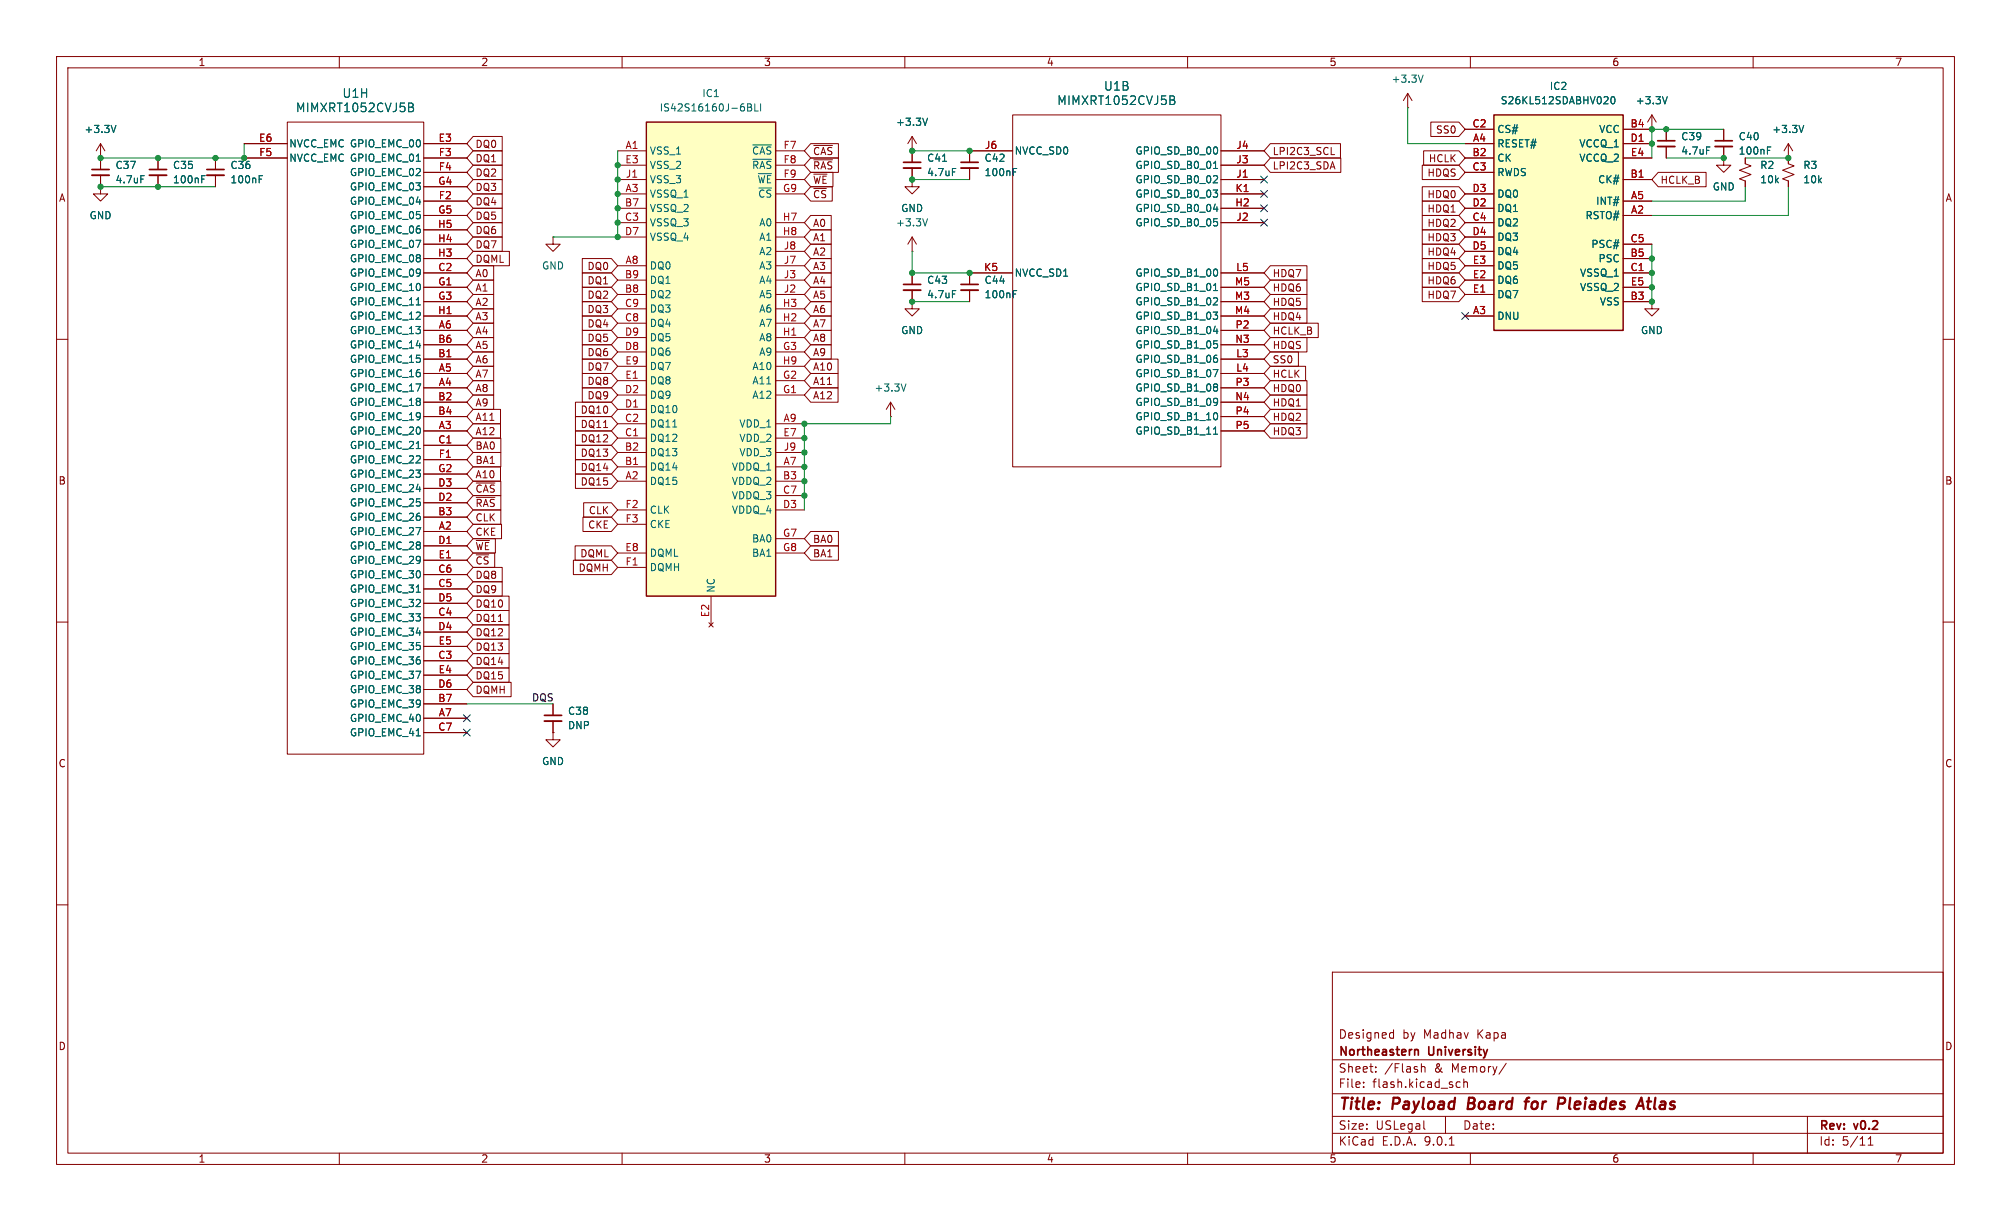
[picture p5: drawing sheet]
<svg xmlns="http://www.w3.org/2000/svg" width="356mm" height="216mm" viewBox="0 0 356 216" stroke-linecap="round" stroke-linejoin="round" font-family="sans-serif">
<g fill="none" stroke="#840000" stroke-width=".18">
<path d="M10 10h335.6v195.9h-335.6zM12 12h331.6v191.9h-331.6zM60 10v2M110 10v2M160 10v2M210 10v2M248.9 19.1h.1M248.9 16.5l-.7 1.3M248.9 16.5l.8 1.3M248.9 16.5v2.6M260 10v2M310 10v2"/>
<path d="M17.8 27.9v2.1M17.8 31v2M27.9 27.9v2.1M27.9 31v2M10 60h2M343.6 60h2M10 110h2M343.6 110h2M97.8 124.5v2M97.8 127.5v2M10 160h2M235.6 171.9h108v32h-108z"/>
<path d="M343.6 160h2M235.6 197.4h108M235.6 193.4h108M235.6 187.4h108M241.1 192.1v.2M241.1 191.4v.1M243.3 189.4v.2M243.3 188.7v.1M246 182.6l.4 .1M246.4 182.1v1.5M246.4 183.5l-.4 .1M251.3 188.1v1.5"/>
<path d="M251.3 188.7l.3-.1 .3 .1 .1 .9M251.8 199.6l.2 .1M255.6 197.4v3M257.6 192.1l.2 .2 .4-.1M258.2 191.4l-.4-.1-.2 .1M258.8 191.4l.3-.1 .3 .1 .1 .9M258.8 190.8v1.5M266.3 188l-1.2 1.9M319.6 197.4v6.5M60 203.9v2M110 203.9v2M160 203.9v2"/>
<path d="M210 203.9v2M235.6 200.4h108M256.3 202.5h.8M260 203.9v2M310 203.9v2M330.3 202.5h.9M330.3 201.4l.5-.4v1.5"/>
</g>
<path d="M259.8 194.1l-.3 2h.8M269.6 194.8h.8M270.4 194.1l-.4 .1-.1 .2-.2 1.7M275.7 194.1l.9 .1a.58 .58 0 0 1-.3 1M289.6 195.5h.9M290.2 194.1l.5 2M291.2 194.8h.8M291.6 194.1l-.2 1.7v.2l.4 .1" fill="none" stroke="#840000" stroke-width=".4"/>
<path d="M16.3 30h3M26.4 30h3.1M96.3 126.5h3M250.2 185.7l.2-.1h.3l.1 1" fill="none" stroke="#840000" stroke-width=".3"/>
<path d="M16.3 31h3M26.4 31h3.1M96.3 127.5h3" fill="none" stroke="#840000" stroke-width=".33"/>
<path d="M251.6 13.3l-.4 1.2M24.9 31.1h.6M35.7 31.7h.4M35.7 31.1h.6" fill="none" stroke="#006464" stroke-width=".18"/>
<path d="M264.2 20.3h22.8v38.1h-22.8z" fill="#ffffc2"/>
<path d="M264.2 20.3h22.8v38.1h-22.8z" fill="none" stroke="#840000" stroke-width=".25"/>
<g fill="none" stroke="#840000" stroke-width=".18">
<path d="M17.8 33v1.3h1.2l-1.2 1.3-1.3-1.3h1.3M17.8 33h.1M38.1 27.9v2.1M38.1 31v2M43.2 25.4h7.6M43.2 27.9h7.6M50.8 21.6h24.1v111.8h-24.1zM74.9 25.4h7.6M74.9 27.9h7.6M74.9 30.5h7.6M74.9 35.6h7.6M74.9 38.1h7.6"/>
<path d="M74.9 33h7.6M259.1 22.9h5.1M259.1 25.4h5.1M259.1 27.9h5.1M259.1 30.5h5.1M259.1 34.3h5.1M259.1 36.8h5.1M259.1 39.4h5.1M287 22.9h5.1M287 25.4h5.1M287 27.9h5.1M287 31.8h5.1"/>
<path d="M287 35.6h5.1M287 38.1h5.1M74.9 55.9h7.6M74.9 43.2h7.6M74.9 45.7h7.6M74.9 48.3h7.6M74.9 50.8h7.6M74.9 53.3h7.6M74.9 40.6h7.6M74.9 58.4h7.6M97.8 41.9v1.3h1.3l-1.3 1.3-1.3-1.3h1.3M97.8 41.9h.1"/>
<path d="M259.1 41.9h5.1M259.1 44.5h5.1M259.1 47h5.1M259.1 49.5h5.1M259.1 52.1h5.1M259.1 55.9h5.1M287 43.2h5.1M287 45.7h5.1M287 48.3h5.1M287 50.8h5.1M287 53.3h5.1M74.9 61h7.6"/>
<path d="M74.9 63.5h7.6M74.9 66h7.6M74.9 68.6h7.6M74.9 71.1h7.6M74.9 73.7h7.6M74.9 76.2h7.6M74.9 78.7h7.6M157.5 73.7h.1M157.5 71.1l-.8 1.3M157.5 71.1l.7 1.3M157.5 71.1v2.6M74.9 81.3h7.6"/>
<path d="M74.9 83.8h7.6M74.9 86.4h7.6M74.9 88.9h7.6M74.9 91.4h7.6M74.9 94h7.6M74.9 96.5h7.6M74.9 99.1h7.6M74.9 101.6h7.6M74.9 104.1h7.6M74.9 106.7h7.6M74.9 109.2h7.6M74.9 111.8h7.6"/>
<path d="M74.9 114.3h7.6M74.9 116.8h7.6M74.9 119.4h7.6M74.9 121.9h7.6M74.9 124.5h7.6M74.9 127h7.6M74.9 129.5h7.6M97.8 129.5v1.3h1.3l-1.3 1.3-1.3-1.3h1.3M97.8 129.5h.1"/>
</g>
<g fill="none" stroke="#006464" stroke-width=".18">
<path d="M72.3 18.2h.5l.2 .2 .1 .3-.3 .2M72.3 18.9h.5M72.8 18.9a.41 .41 0 0 1 .3 .4 .41 .41 0 0 1-.3 .4h-.5M283.6 18.4h.8M284.3 17.2v.4M285 17.2l.1-.1a.68 .68 0 0 1 .5 .6 .68 .68 0 0 1-.5 .7l-.1-.2-.2-.3zM45.8 31.7h.5M45.8 31.1h.6M73.6 28.5h.7M73.6 53.9h.7M73.6 79.3h.7M160.2 67.9l-.4 1.3"/>
<path d="M73.6 104.7h.7M73.6 130.1h.7"/>
</g>
<path d="M36.6 30h3" fill="none" stroke="#840000" stroke-width=".3"/>
<path d="M36.6 31h3" fill="none" stroke="#840000" stroke-width=".33"/>
<path d="M114.3 21.6h22.9v83.8h-22.9z" fill="#ffffc2"/>
<path d="M114.3 21.6h22.9v83.8h-22.9z" fill="none" stroke="#840000" stroke-width=".25"/>
<g fill="none" stroke="#840000" stroke-width=".18">
<path d="M17.8 27.9h.1M17.8 33h.1M17.8 25.4l-.8 1.3M17.8 25.4l.7 1.3M17.8 25.4v4.6M17.8 31v2M27.9 27.9v2.1M27.9 31v2M38.1 27.9v2.1M38.1 31v2M43.2 25.4h7.6M43.2 27.9h7.6"/>
<path d="M74.9 25.4h7.6M74.9 27.9h7.6M74.9 30.5h7.6M74.9 35.6h7.6M74.9 38.1h7.6M74.9 33h7.6M83.7 39.4h5.1v2.5h-5.1l-1.2-1.3zM83.7 36.8h5.1v2.6h-5.1l-1.2-1.3zM83.7 34.3h5.1v2.5h-5.1l-1.2-1.2zM83.7 24.1h5.1v2.6h-5.1l-1.2-1.3zM83.7 31.7h5.1v2.6h-5.1l-1.2-1.3zM83.7 26.7h5.1v2.5h-5.1l-1.2-1.3z"/>
<path d="M83.7 29.2h5.1v2.6h-5.1l-1.2-1.3zM109.2 26.7h5.1M109.2 29.2h5.1M109.2 31.8h5.1M109.2 34.3h5.1M109.2 36.8h5.1M109.2 39.4h5.1M137.2 26.7h5M137.2 29.2h5M137.2 31.8h5M137.2 34.3h5M137.2 39.4h5"/>
<path d="M143.4 25.4h4.9v2.5h-4.9l-1.2-1.2zM143.4 38.1h3.6v2.5h-3.6l-1.2-1.2zM143.4 27.9h4.9v2.6h-4.9l-1.2-1.3zM143.4 33h3.8v2.6h-3.8l-1.2-1.3zM143.4 30.5h3.9v2.5h-3.9l-1.2-1.2zM143.9 25.7h3.3M143.9 28.3h3.3M161.3 31.8v1.2h1.3l-1.3 1.3-1.3-1.3h1.3M161.3 31.8h.1M161.3 26.7h.1M161.3 24.1v4.6M161.3 29.7v2.1"/>
<path d="M161.3 24.1l-.8 1.3M161.3 24.1l.8 1.3M171.4 29.7v2.1M179.1 20.3h36.8v62.3h-36.8zM179.1 26.7h-7.7v2M215.9 26.7h7.6M215.9 29.2h7.6M215.9 31.8h7.6M215.9 34.3h7.6M215.9 36.8h7.6M215.9 39.4h7.6M224.6 25.4h12.4v2.5h-12.4l-1.1-1.2z"/>
<path d="M224.6 27.9h12.5v2.6h-12.5l-1.1-1.3zM235.4 27.3h.6M251.5 29.2h6.5l1.1 1.3-1.1 1.3h-6.5zM251.5 33h6.5l1.1 1.3-1.1 1.3h-6.5zM251.5 38.1h6.5l1.1 1.3-1.1 1.2h-6.5zM251.5 35.6h6.5l1.1 1.2-1.1 1.3h-6.5zM251.7 26.7h6.3l1.1 1.2-1.1 1.3h-6.3zM253 21.6h5l1.1 1.3-1.1 1.2h-5zM259.1 34.3h5.1M259.1 36.8h5.1M259.1 39.4h5.1M259.1 22.9h5.1"/>
<path d="M259.1 25.4h5.1M259.1 27.9h5.1M259.1 30.5h5.1M287 31.8h5.1M287 22.9h5.1M287 25.4h5.1M287 27.9h5.1M287 35.6h5.1M287 38.1h5.1M292.1 22.9h.1M292.1 20.3l-.8 1.3M292.1 20.3l.8 1.3"/>
<path d="M292.1 20.3v2.6M293.2 30.5h8.5v2.5h-8.5l-1.1-1.2zM294.6 22.9v2M294.6 25.9v2M304.8 27.9v1.3h1.3l-1.3 1.3-1.3-1.3h1.3M304.8 27.9h.1M304.8 22.9v2M304.8 25.9v2M308.6 27.9v1.1l1 .3-2 .8 2 .8-2 .7 1 .4v1M316.2 25.4v3.6l1 .3-2 .8 2 .8-2 .7 1 .4v1M316.2 27.9h.1M316.2 25.4l-.7 1.3"/>
<path d="M316.2 25.4l.8 1.3M74.9 48.3h7.6M74.9 50.8h7.6M74.9 53.3h7.6M74.9 55.9h7.6M74.9 58.4h7.6M74.9 43.2h7.6M74.9 45.7h7.6M74.9 40.6h7.6M83.7 41.9h5.1v2.6h-5.1l-1.2-1.3zM83.7 57.1h3.6v2.6h-3.6l-1.2-1.3zM83.7 54.6h3.6v2.6h-3.6l-1.2-1.3z"/>
<path d="M83.7 59.7h3.6v2.5h-3.6l-1.2-1.2zM83.7 47h3.6v2.5h-3.6l-1.2-1.2zM83.7 49.5h3.6v2.6h-3.6l-1.2-1.3zM83.7 44.4h6.4v2.6h-6.4l-1.2-1.3zM83.7 52.1h3.6v2.5h-3.6l-1.2-1.3zM103 55.9h5.1l1.1 1.3-1.1 1.2h-5.1zM103 45.7h5.1l1.1 1.3-1.1 1.3h-5.1zM103 53.3h5.1l1.1 1.3-1.1 1.3h-5.1zM103 48.3h5.1l1.1 1.2-1.1 1.3h-5.1zM103 50.8h5.1l1.1 1.3-1.1 1.2h-5.1zM103 58.4h5.1l1.1 1.3-1.1 1.3h-5.1zM109.2 41.9h5.1"/>
<path d="M109.2 47h5.1M109.2 49.5h5.1M109.2 52.1h5.1M109.2 54.6h5.1M109.2 57.2h5.1M109.2 59.7h5.1M137.2 41.9h5M137.2 47h5M137.2 49.5h5M137.2 52.1h5M137.2 54.6h5M137.2 57.2h5"/>
<path d="M137.2 59.7h5M137.2 44.5h5M143.4 58.4h3.6v2.6h-3.6l-1.2-1.3zM143.4 53.3h3.6v2.6h-3.6l-1.2-1.3zM143.4 55.9h3.6v2.5h-3.6l-1.2-1.2zM143.4 40.6h3.6v2.6h-3.6l-1.2-1.3zM143.4 45.7h3.6v2.6h-3.6l-1.2-1.3zM143.4 48.3h3.6v2.5h-3.6l-1.2-1.3zM143.4 43.2h3.6v2.5h-3.6l-1.2-1.2zM143.4 50.8h3.6v2.5h-3.6l-1.2-1.2zM161.3 44.5h.1M161.3 53.3v1.3h1.3l-1.3 1.3-1.3-1.3h1.3"/>
<path d="M161.3 53.3h.1M161.3 41.9l-.8 1.3M161.3 41.9l.8 1.3M161.3 41.9v2.6M161.3 48.3v2M161.3 51.3v2M171.4 51.3v2M179.1 48.3h-7.7v2M215.9 48.3h7.6M215.9 50.8h7.6M215.9 53.3h7.6M215.9 55.9h7.6"/>
<path d="M215.9 58.4h7.6M224.6 59.7h6.5v2.5h-6.5l-1.1-1.2zM224.6 49.5h6.5v2.6h-6.5l-1.1-1.3zM224.6 54.6h6.5v2.6h-6.5l-1.1-1.3zM224.6 52.1h6.5v2.5h-6.5l-1.1-1.3zM224.6 57.1h8.5v2.6h-8.5l-1.1-1.3zM224.6 47h6.5v2.5h-6.5l-1.1-1.2zM251.5 40.6h6.5l1.1 1.3-1.1 1.3h-6.5zM251.5 48.3h6.5l1.1 1.2-1.1 1.3h-6.5zM251.5 45.7h6.5l1.1 1.3-1.1 1.3h-6.5zM251.5 50.8h6.5l1.1 1.3-1.1 1.2h-6.5zM251.5 43.2h6.5l1.1 1.3-1.1 1.2h-6.5z"/>
<path d="M259.1 41.9h5.1M259.1 47h5.1M259.1 49.5h5.1M259.1 52.1h5.1M259.1 44.5h5.1M259.1 55.9h5.1M287 48.3h5.1M287 50.8h5.1M287 53.3h5.1M287 43.2h5.1M287 45.7h5.1M292.1 53.3v1.3h1.3l-1.3 1.3-1.3-1.3h1.3"/>
<path d="M292.1 53.3h.1M74.9 61h7.6M74.9 63.5h7.6M74.9 66h7.6M74.9 68.6h7.6M74.9 71.1h7.6M74.9 73.7h7.6M74.9 76.2h7.6M74.9 78.7h7.6M83.7 67.3h3.6v2.6h-3.6l-1.2-1.3zM83.7 69.8h3.6v2.6h-3.6l-1.2-1.3zM83.7 72.4h4.8v2.5h-4.8l-1.2-1.2z"/>
<path d="M83.7 62.2h3.6v2.6h-3.6l-1.2-1.3zM83.7 64.8h3.6v2.5h-3.6l-1.2-1.3zM83.7 77.5h4.9v2.5h-4.9l-1.2-1.3zM83.7 74.9h4.8v2.6h-4.8l-1.2-1.3zM101.8 76.2h6.3l1.1 1.3-1.1 1.2h-6.3zM101.8 73.7h6.3l1.1 1.2-1.1 1.3h-6.3zM101.8 78.7h6.3l1.1 1.3-1.1 1.3h-6.3zM101.8 71.1h6.3l1.1 1.3-1.1 1.3h-6.3zM103 63.5h5.1l1.1 1.3-1.1 1.2h-5.1zM103 61h5.1l1.1 1.2-1.1 1.3h-5.1zM103 68.6h5.1l1.1 1.3-1.1 1.2h-5.1zM103 66h5.1l1.1 1.3-1.1 1.3h-5.1z"/>
<path d="M109.2 62.2h5.1M109.2 64.8h5.1M109.2 67.3h5.1M109.2 69.9h5.1M109.2 72.4h5.1M109.2 74.9h5.1M109.2 77.5h5.1M137.2 62.2h5M137.2 64.8h5M137.2 67.3h5M137.2 69.9h5M137.2 74.9h5"/>
<path d="M137.2 77.5h5M143.4 68.6h4.8v2.5h-4.8l-1.2-1.2zM143.4 61h3.6v2.5h-3.6l-1.2-1.3zM143.4 63.5h4.8v2.5h-4.8l-1.2-1.2zM143.4 66h4.8v2.6h-4.8l-1.2-1.3zM215.9 61h7.6M215.9 63.5h7.6M215.9 66h7.6M215.9 68.6h7.6M215.9 71.1h7.6M215.9 73.7h7.6M215.9 76.2h7.6"/>
<path d="M224.6 62.2h5v2.6h-5l-1.1-1.3zM224.6 67.3h6.5v2.6h-6.5l-1.1-1.3zM224.6 72.4h6.5v2.5h-6.5l-1.1-1.2zM224.6 74.9h6.5v2.6h-6.5l-1.1-1.3zM224.6 64.8h6.3v2.5h-6.3l-1.1-1.3zM224.6 69.8h6.5v2.6h-6.5l-1.1-1.3zM74.9 81.3h7.6M74.9 83.8h7.6M74.9 86.4h7.6M74.9 88.9h7.6M74.9 91.4h7.6M74.9 94h7.6"/>
<path d="M74.9 96.5h7.6M74.9 99.1h7.6M83.7 90.2h4.9v2.5h-4.9l-1.2-1.3zM83.7 87.6h4.9v2.6h-4.9l-1.2-1.3zM83.7 97.8h3.8v2.5h-3.8l-1.2-1.2zM83.7 92.7h5v2.6h-5l-1.2-1.3zM83.7 95.2h3.9v2.6h-3.9l-1.2-1.3zM83.7 82.5h4.8v2.6h-4.8l-1.2-1.3zM83.7 85.1h4.9v2.5h-4.9l-1.2-1.2zM83.7 80h4.9v2.6h-4.9l-1.2-1.3zM84.2 87.9h3.3M84.2 85.4h3.3"/>
<path d="M101.4 99.1h6.7l1.1 1.2-1.1 1.3h-6.7zM101.7 96.5h6.4l1.1 1.3-1.1 1.3h-6.4zM101.8 81.3h6.3l1.1 1.3-1.1 1.2h-6.3zM101.8 83.8h6.3l1.1 1.3-1.1 1.3h-6.3zM103.1 91.4h5l1.1 1.3-1.1 1.3h-5zM103.2 88.9h4.9l1.1 1.3-1.1 1.2h-4.9zM109.2 80h5.1M109.2 82.6h5.1M109.2 85.1h5.1M109.2 90.2h5.1M109.2 92.7h5.1M109.2 97.8h5.1"/>
<path d="M137.2 80h5M137.2 82.6h5M137.2 85.1h5M137.2 90.2h5M137.2 97.8h5M137.2 87.6h5M137.2 95.3h5M143.4 96.5h4.9v2.6h-4.9l-1.2-1.3zM143.4 94h4.9v2.5h-4.9l-1.2-1.2zM74.9 101.6h7.6M74.9 104.1h7.6M74.9 106.7h7.6"/>
<path d="M74.9 109.2h7.6M74.9 111.8h7.6M74.9 114.3h7.6M74.9 116.8h7.6M74.9 119.4h7.6M83.7 115.6h6.3v2.5h-6.3l-1.2-1.3zM83.7 118.1h6.3v2.6h-6.3l-1.2-1.3zM83.7 100.3h5.1v2.6h-5.1l-1.2-1.3zM83.7 105.4h6.3v2.6h-6.3l-1.2-1.3zM83.7 102.9h5.1v2.5h-5.1l-1.2-1.3zM83.7 113h6.3v2.6h-6.3l-1.2-1.3zM83.7 107.9h6.3v2.6h-6.3l-1.2-1.3z"/>
<path d="M83.7 110.5h6.3v2.5h-6.3l-1.2-1.2zM109.2 100.3h5.1M125.3 110.1l.8 .8M125.7 105.4v5.1M126.1 110.1l-.8 .8M74.9 121.9h7.6M74.9 124.5h7.6M74.9 127h7.6M74.9 129.5h7.6M83.7 120.6h6.7v2.6h-6.7l-1.2-1.3zM97.8 129.5h.1M97.8 124.5v2"/>
<path d="M97.8 127.5v2"/>
</g>
<g fill="none" stroke="#006464" stroke-width=".18">
<path d="M72.3 18.9h.5M72.3 18.2h.5l.2 .2 .1 .3-.3 .2M72.8 18.9a.41 .41 0 0 1 .3 .4 .41 .41 0 0 1-.3 .4h-.5M132.2 18.4h.4l.3 .2-.3 .4 .3 .1v.3l-.2 .2h-.5zM132.2 19h.4M133.5 18.4v1.2h.6M134.5 18.4v1.2M206.9 17h.5l.2 .1 .1 .3-.3 .3M206.9 17.7h.5M207.4 17.7a.41 .41 0 0 1 .4 .3 .41 .41 0 0 1-.3 .5h-.6M283.6 18.4h.8M284.3 17.2v.4"/>
<path d="M285 17.2l.1-.1a.68 .68 0 0 1 .5 .6 .68 .68 0 0 1-.5 .7l-.1-.2-.2-.3zM294.8 17.1l-.4 1.3M20.5 22.2l-.4 1.2M24.9 31.1h.6M35.7 31.7h.4M35.7 31.1h.6M45.8 31.7h.5M45.8 31.1h.6M73.6 28.5h.7M133.1 25.6h3.3M133.1 28.2h3.3M164 38.7l-.4 1.2"/>
<path d="M164 20.9l-.4 1.3M166.7 28.5h.7M168.4 29.8h.6M179.2 29.8h.6M179.2 30.4h.4M214.5 33.6h.8l-.4 .5M214.6 29.8h.7M214.6 37h.8M214.6 38.7h.6M214.8 28.7l.1-.2v1.3M215.1 31.1l.2 .2-.1 .3-.7 .7h.8M215.2 26.1l.1 .4-.1 .6"/>
<path d="M215.2 34.1l.1 .2-.1 .5M215.2 39.2l.1 .2-.1 .5M301.8 26h.6M312.5 26.6h.5M312.5 26h.6M319 22.2l-.5 1.2M73.6 53.9h.7M168.4 51.4h.6M179.2 51.4h.6M179.2 52h.4M214.5 55.2h.8l-.4 .5M214.6 51.4h.7"/>
<path d="M214.6 58.6h.8M214.8 50.3l.1-.2v1.3M215.1 52.6l.2 .3-.1 .3-.7 .7h.8M215.2 47.7l.1 .4-.1 .6M215.2 55.7l.1 .2-.1 .5M73.6 79.3h.7M214.5 65.3h.9l-.6 1.3M214.6 76.8h.7M214.6 60.3h.6M214.8 75.7l.1-.2v1.3M215.2 60.8l.1 .2-.1 .5M215.2 63.4l.1 .1-.1 .5"/>
<path d="M215.2 68l.1 .1-.1 .3M215.2 68.5l.1 .2-.1 .4M215.2 70.5v.1a1.07 1.07 0 0 1-.1 1M215.2 73.1l.1 .4-.1 .6M215.3 71l-.1 .2M73.6 104.7h.7M73.6 130.1h.7"/>
</g>
<path d="M159.8 28.7h3M169.9 28.7h3.1M293.1 24.9h3.1M303.3 24.9h3M159.8 50.3h3M169.9 50.3h3.1" fill="none" stroke="#840000" stroke-width=".3"/>
<path d="M159.8 29.7h3M169.9 29.7h3.1M293.1 25.9h3.1M303.3 25.9h3M159.8 51.3h3M169.9 51.3h3.1" fill="none" stroke="#840000" stroke-width=".33"/>
<g fill="none" stroke="#009600" stroke-width=".18">
<path d="M248.9 19.1v6.3h10.2M17.8 33h20.3M43.2 25.4v2.5h-25.4M109.2 26.7v15.2h-11.4M161.3 26.7h10.1M161.3 31.8h10.1M294.6 27.9h10.2M304.8 22.9h-12.7v5M308.6 27.9h7.6M308.6 33v2.6h-16.5M316.2 33v5.1h-24.1M161.3 44.5v3.8h10.1"/>
<path d="M161.3 53.3h10.1M292.1 43.2v10.1M157.5 73.7v1.2h-15.3v15.3M82.5 124.5h15.3"/>
</g>
<g fill="none" stroke="#000084" stroke-width=".18">
<path d="M222.9 38.8l1.2 1.2M222.9 33.7l1.2 1.2M222.9 36.2l1.2 1.2M222.9 31.1l1.2 1.3M224.1 38.8l-1.2 1.2M224.1 33.7l-1.2 1.2M224.1 36.2l-1.2 1.2M224.1 31.1l-1.2 1.3M258.5 55.3l1.2 1.2M259.7 55.3l-1.2 1.2M81.9 126.4l1.3 1.2M81.9 128.9l1.3 1.2"/>
<path d="M83.2 126.4l-1.3 1.2M83.2 128.9l-1.3 1.2"/>
</g>
<g fill="#009600" stroke="#009600" stroke-width=".18">
<circle cx="316.2" cy="27.9" r=".46"/>
<circle cx="292.1" cy="50.8" r=".46"/>
<circle cx="292.1" cy="48.3" r=".46"/>
<circle cx="292.1" cy="53.3" r=".46"/>
<circle cx="294.6" cy="22.9" r=".46"/>
<circle cx="292.1" cy="45.7" r=".46"/>
<circle cx="292.1" cy="22.9" r=".46"/>
<circle cx="292.1" cy="25.4" r=".46"/>
<circle cx="304.8" cy="27.9" r=".46"/>
<circle cx="43.2" cy="27.9" r=".46"/>
<circle cx="38.1" cy="27.9" r=".46"/>
<circle cx="17.8" cy="33" r=".46"/>
<circle cx="27.9" cy="33" r=".46"/>
<circle cx="17.8" cy="27.9" r=".46"/>
<circle cx="27.9" cy="27.9" r=".46"/>
<circle cx="142.2" cy="85.1" r=".46"/>
<circle cx="142.2" cy="80" r=".46"/>
<circle cx="142.2" cy="82.6" r=".46"/>
<circle cx="142.2" cy="87.6" r=".46"/>
<circle cx="142.2" cy="74.9" r=".46"/>
<circle cx="142.2" cy="77.5" r=".46"/>
<circle cx="109.2" cy="34.3" r=".46"/>
<circle cx="161.3" cy="31.8" r=".46"/>
<circle cx="161.3" cy="26.7" r=".46"/>
<circle cx="171.4" cy="26.7" r=".46"/>
<circle cx="161.3" cy="48.3" r=".46"/>
<circle cx="161.3" cy="53.3" r=".46"/>
<circle cx="171.4" cy="48.3" r=".46"/>
<circle cx="109.2" cy="31.8" r=".46"/>
<circle cx="109.2" cy="29.2" r=".46"/>
<circle cx="109.2" cy="39.4" r=".46"/>
<circle cx="109.2" cy="36.8" r=".46"/>
<circle cx="109.2" cy="41.9" r=".46"/>
</g>
<g font-size="2.8" fill="#840000">
<text x="236.6" y="196.8">Title:</text>
<text x="246.3" y="196.8">Payload</text>
<text x="260.4" y="196.8">Board</text>
<text x="271.4" y="196.8">for</text>
<text x="277.9" y="196.8">Pleiades</text>
<text x="292.9" y="196.8">Atlas</text>
</g>
<g font-size="2.1" fill="#006464">
<text x="60.5" y="17.5">U1H</text>
<text x="195.1" y="16.2">U1B</text>
<text x="52.2" y="20">MIMXRT1052CVJ5B</text>
<text x="186.8" y="18.8">MIMXRT1052CVJ5B</text>
</g>
<g font-size="2.1" fill="#840000">
<text x="236.6" y="183.9">Designed</text>
<text x="248" y="183.9">by</text>
<text x="251.8" y="183.9">Madhav</text>
<text x="261.4" y="183.9">Kapa</text>
<text x="236.6" y="189.9">Sheet:</text>
<text x="236.6" y="187.1">Northeastern</text>
<text x="244.8" y="189.9">/Flash</text>
<text x="252.7" y="187.1">University</text>
<text x="253.7" y="189.9">&amp;</text>
<text x="256.9" y="189.9">Memory/</text>
<text x="236.6" y="192.6">File:</text>
<text x="242.7" y="192.6">flash.kicad_sch</text>
<text x="236.6" y="202.8">KiCad</text>
<text x="236.6" y="200">Size:</text>
<text x="243.3" y="200">USLegal</text>
<text x="244.3" y="202.8">E.D.A.</text>
<text x="251.9" y="202.8">9.0.1</text>
<text x="258.6" y="200">Date:</text>
<text x="321.6" y="200.2">Rev:</text>
<text x="321.6" y="202.8">Id:</text>
<text x="325.7" y="202.8">5/11</text>
<text x="328" y="200.2">v0.2</text>
</g>
<g font-size="1.8" fill="#840000">
<text x="35" y="11.9">1</text>
<text x="85" y="11.9">2</text>
<text x="135" y="11.9">3</text>
<text x="185" y="11.9">4</text>
<text x="235" y="11.9">5</text>
<text x="285" y="11.9">6</text>
<text x="335" y="11.9">7</text>
<text x="253.8" y="23.8">SS0</text>
<text x="84" y="26.4">DQ0</text>
<text x="84" y="28.9">DQ1</text>
<text x="143.7" y="27.6">~{CAS}</text>
<text x="224.9" y="27.6">LPI2C3_SCL</text>
<text x="252.5" y="28.9">HCLK</text>
<text x="10.3" y="35.9">A</text>
<text x="84" y="34">DQ3</text>
<text x="84" y="31.4">DQ2</text>
<text x="143.7" y="30.2">~{RAS}</text>
<text x="143.7" y="35.2">~{CS}</text>
<text x="143.7" y="32.7">~{WE}</text>
<text x="224.9" y="30.2">LPI2C3_SDA</text>
<text x="252.3" y="31.4">HDQS</text>
<text x="252.3" y="35.2">HDQ0</text>
<text x="293.5" y="32.7">HCLK_B</text>
<text x="343.9" y="35.9">A</text>
<text x="84" y="41.6">DQ6</text>
<text x="84" y="39.1">DQ5</text>
<text x="84" y="36.5">DQ4</text>
<text x="143.7" y="40.3">A0</text>
<text x="252.3" y="40.3">HDQ2</text>
<text x="252.3" y="37.8">HDQ1</text>
<text x="84" y="44.1">DQ7</text>
<text x="84" y="46.7">DQML</text>
<text x="103.8" y="47.9">DQ0</text>
<text x="143.7" y="42.9">A1</text>
<text x="143.7" y="47.9">A3</text>
<text x="143.7" y="45.4">A2</text>
<text x="252.3" y="42.9">HDQ3</text>
<text x="252.3" y="47.9">HDQ5</text>
<text x="252.3" y="45.4">HDQ4</text>
<text x="84" y="49.2">A0</text>
<text x="84" y="51.8">A1</text>
<text x="103.8" y="50.5">DQ1</text>
<text x="103.8" y="53">DQ2</text>
<text x="143.7" y="50.5">A4</text>
<text x="143.7" y="53">A5</text>
<text x="224.9" y="51.8">HDQ6</text>
<text x="224.9" y="49.2">HDQ7</text>
<text x="252.3" y="50.5">HDQ6</text>
<text x="252.3" y="53">HDQ7</text>
<text x="84" y="59.4">A4</text>
<text x="84" y="56.8">A3</text>
<text x="84" y="54.3">A2</text>
<text x="103.8" y="58.1">DQ4</text>
<text x="103.8" y="55.6">DQ3</text>
<text x="143.7" y="55.6">A6</text>
<text x="143.7" y="58.1">A7</text>
<text x="224.9" y="56.8">HDQ4</text>
<text x="224.9" y="54.3">HDQ5</text>
<text x="224.9" y="59.4">HCLK_B</text>
<text x="84" y="64.5">A6</text>
<text x="84" y="61.9">A5</text>
<text x="103.8" y="65.7">DQ7</text>
<text x="103.8" y="63.2">DQ6</text>
<text x="103.8" y="60.6">DQ5</text>
<text x="143.7" y="63.2">A9</text>
<text x="143.7" y="60.6">A8</text>
<text x="143.7" y="65.7">A10</text>
<text x="224.9" y="61.9">HDQS</text>
<text x="224.9" y="64.5">SS0</text>
<text x="84" y="69.5">A8</text>
<text x="84" y="67">A7</text>
<text x="103.8" y="70.8">DQ9</text>
<text x="103.8" y="68.3">DQ8</text>
<text x="143.7" y="70.8">A12</text>
<text x="143.7" y="68.3">A11</text>
<text x="224.9" y="69.5">HDQ0</text>
<text x="224.9" y="67">HCLK</text>
<text x="84" y="72.1">A9</text>
<text x="84" y="74.6">A11</text>
<text x="84" y="77.2">A12</text>
<text x="102.6" y="75.9">DQ11</text>
<text x="102.6" y="73.3">DQ10</text>
<text x="224.9" y="74.6">HDQ2</text>
<text x="224.9" y="77.2">HDQ3</text>
<text x="224.9" y="72.1">HDQ1</text>
<text x="84" y="82.2">BA1</text>
<text x="84" y="79.7">BA0</text>
<text x="102.6" y="78.4">DQ12</text>
<text x="102.6" y="83.5">DQ14</text>
<text x="102.6" y="81">DQ13</text>
<text x="10.3" y="85.9">B</text>
<text x="84" y="89.9">~{RAS}</text>
<text x="84" y="84.8">A10</text>
<text x="84" y="87.3">~{CAS}</text>
<text x="102.6" y="86">DQ15</text>
<text x="343.9" y="85.9">B</text>
<text x="84" y="92.4">CLK</text>
<text x="84" y="94.9">CKE</text>
<text x="103.9" y="93.7">CKE</text>
<text x="104" y="91.1">CLK</text>
<text x="84" y="100">~{CS}</text>
<text x="84" y="97.5">~{WE}</text>
<text x="102.2" y="101.3">DQMH</text>
<text x="102.5" y="98.7">DQML</text>
<text x="143.7" y="98.7">BA1</text>
<text x="143.7" y="96.2">BA0</text>
<text x="84" y="102.6">DQ8</text>
<text x="84" y="107.6">DQ10</text>
<text x="84" y="105.1">DQ9</text>
<text x="84" y="110.2">DQ11</text>
<text x="84" y="112.7">DQ12</text>
<text x="84" y="117.8">DQ14</text>
<text x="84" y="115.3">DQ13</text>
<text x="84" y="122.9">DQMH</text>
<text x="84" y="120.3">DQ15</text>
<text x="10.3" y="135.9">C</text>
<text x="343.9" y="135.9">C</text>
<text x="10.3" y="185.9">D</text>
<text x="343.9" y="185.9">D</text>
<text x="35" y="205.8">1</text>
<text x="85" y="205.8">2</text>
<text x="135" y="205.8">3</text>
<text x="185" y="205.8">4</text>
<text x="235" y="205.8">5</text>
<text x="285" y="205.8">6</text>
<text x="335" y="205.8">7</text>
</g>
<g font-size="1.8" fill="#006464">
<text x="124.1" y="17.4">IC1</text>
<text x="246" y="14.8">+3.3V</text>
<text x="273.9" y="16.1">IC2</text>
<text x="14.8" y="23.7">+3.3V</text>
<text x="116.6" y="19.9">IS42S16160J-6BLI</text>
<text x="158.3" y="22.5">+3.3V</text>
<text x="264.7" y="23.7">CS#</text>
<text x="265.3" y="18.6">S26KL512SDABHV020</text>
<text x="282.7" y="23.7">VCC</text>
<text x="289.2" y="18.6">+3.3V</text>
<text x="313.3" y="23.7">+3.3V</text>
<text x="51.1" y="26.3">NVCC_EMC GPIO_EMC_00</text>
<text x="51.1" y="28.8">NVCC_EMC GPIO_EMC_01</text>
<text x="114.8" y="27.5">VSS_1</text>
<text x="132.9" y="27.5">~{CAS}</text>
<text x="163.8" y="28.8">C41</text>
<text x="174" y="28.8">C42</text>
<text x="179.3" y="27.5">NVCC_SD0</text>
<text x="200.7" y="27.5">GPIO_SD_B0_00</text>
<text x="264.7" y="26.3">RESET#</text>
<text x="264.7" y="28.8">CK</text>
<text x="279.2" y="26.3">VCCQ_1</text>
<text x="279.2" y="28.8">VCCQ_2</text>
<text x="297.2" y="25">C39</text>
<text x="297.2" y="27.5">4.7uF</text>
<text x="307.3" y="27.5">100nF</text>
<text x="307.3" y="25">C40</text>
<text x="20.3" y="30.1">C37</text>
<text x="20.3" y="32.6">4.7uF</text>
<text x="30.5" y="32.6">100nF</text>
<text x="30.5" y="30.1">C35</text>
<text x="40.6" y="32.6">100nF</text>
<text x="40.6" y="30.1">C36</text>
<text x="61.8" y="31.3">GPIO_EMC_02</text>
<text x="61.8" y="33.9">GPIO_EMC_03</text>
<text x="114.8" y="30.1">VSS_2</text>
<text x="114.8" y="32.6">VSS_3</text>
<text x="114.8" y="35.2">VSSQ_1</text>
<text x="132.9" y="30.1">~{RAS}</text>
<text x="133.8" y="32.6">~{WE}</text>
<text x="134" y="35.2">~{CS}</text>
<text x="163.8" y="31.3">4.7uF</text>
<text x="174" y="31.3">100nF</text>
<text x="200.7" y="30.1">GPIO_SD_B0_01</text>
<text x="200.7" y="32.6">GPIO_SD_B0_02</text>
<text x="200.7" y="35.2">GPIO_SD_B0_03</text>
<text x="264.7" y="31.3">RWDS</text>
<text x="264.7" y="35.2">DQ0</text>
<text x="282.5" y="32.6">CK#</text>
<text x="302.8" y="33.9">GND</text>
<text x="311.2" y="30.1">R2</text>
<text x="311.2" y="32.6">10k</text>
<text x="318.8" y="30.1">R3</text>
<text x="318.8" y="32.6">10k</text>
<text x="15.7" y="39">GND</text>
<text x="61.8" y="36.4">GPIO_EMC_04</text>
<text x="61.8" y="39">GPIO_EMC_05</text>
<text x="61.8" y="41.5">GPIO_EMC_06</text>
<text x="114.8" y="37.7">VSSQ_2</text>
<text x="114.8" y="40.2">VSSQ_3</text>
<text x="134.2" y="40.2">A0</text>
<text x="158.3" y="40.2">+3.3V</text>
<text x="159.3" y="37.7">GND</text>
<text x="200.7" y="37.7">GPIO_SD_B0_04</text>
<text x="200.7" y="40.2">GPIO_SD_B0_05</text>
<text x="264.7" y="37.7">DQ1</text>
<text x="264.7" y="40.2">DQ2</text>
<text x="280.3" y="39">RSTO#</text>
<text x="282.1" y="36.4">INT#</text>
<text x="61.8" y="44">GPIO_EMC_07</text>
<text x="61.8" y="46.6">GPIO_EMC_08</text>
<text x="95.8" y="47.9">GND</text>
<text x="114.8" y="42.8">VSSQ_4</text>
<text x="114.8" y="47.9">DQ0</text>
<text x="134.2" y="42.8">A1</text>
<text x="134.2" y="45.3">A2</text>
<text x="134.2" y="47.9">A3</text>
<text x="264.7" y="42.8">DQ3</text>
<text x="264.7" y="45.3">DQ4</text>
<text x="264.7" y="47.9">DQ5</text>
<text x="281.3" y="44">PSC#</text>
<text x="282.6" y="46.6">PSC</text>
<text x="61.8" y="49.1">GPIO_EMC_09</text>
<text x="61.8" y="51.7">GPIO_EMC_10</text>
<text x="114.8" y="50.4">DQ1</text>
<text x="114.8" y="52.9">DQ2</text>
<text x="134.2" y="50.4">A4</text>
<text x="134.2" y="52.9">A5</text>
<text x="163.8" y="50.4">C43</text>
<text x="163.8" y="52.9">4.7uF</text>
<text x="174" y="52.9">100nF</text>
<text x="174" y="50.4">C44</text>
<text x="179.3" y="49.1">NVCC_SD1</text>
<text x="200.7" y="49.1">GPIO_SD_B1_00</text>
<text x="200.7" y="51.7">GPIO_SD_B1_01</text>
<text x="264.7" y="50.4">DQ6</text>
<text x="264.7" y="52.9">DQ7</text>
<text x="279.3" y="49.1">VSSQ_1</text>
<text x="279.3" y="51.7">VSSQ_2</text>
<text x="61.8" y="54.2">GPIO_EMC_11</text>
<text x="61.8" y="56.7">GPIO_EMC_12</text>
<text x="61.8" y="59.3">GPIO_EMC_13</text>
<text x="114.8" y="55.5">DQ3</text>
<text x="114.8" y="58">DQ4</text>
<text x="134.2" y="55.5">A6</text>
<text x="134.2" y="58">A7</text>
<text x="159.3" y="59.3">GND</text>
<text x="200.7" y="54.2">GPIO_SD_B1_02</text>
<text x="200.7" y="56.7">GPIO_SD_B1_03</text>
<text x="200.7" y="59.3">GPIO_SD_B1_04</text>
<text x="264.7" y="56.7">DNU</text>
<text x="282.8" y="54.2">VSS</text>
<text x="290.1" y="59.3">GND</text>
<text x="61.8" y="61.8">GPIO_EMC_14</text>
<text x="61.8" y="64.4">GPIO_EMC_15</text>
<text x="114.8" y="60.6">DQ5</text>
<text x="114.8" y="63.1">DQ6</text>
<text x="114.8" y="65.6">DQ7</text>
<text x="132.9" y="65.6">A10</text>
<text x="134.2" y="60.6">A8</text>
<text x="134.2" y="63.1">A9</text>
<text x="200.7" y="61.8">GPIO_SD_B1_05</text>
<text x="200.7" y="64.4">GPIO_SD_B1_06</text>
<text x="61.8" y="66.9">GPIO_EMC_16</text>
<text x="61.8" y="69.4">GPIO_EMC_17</text>
<text x="61.8" y="72">GPIO_EMC_18</text>
<text x="114.8" y="68.2">DQ8</text>
<text x="114.8" y="70.7">DQ9</text>
<text x="132.9" y="68.2">A11</text>
<text x="132.9" y="70.7">A12</text>
<text x="154.5" y="69.4">+3.3V</text>
<text x="200.7" y="66.9">GPIO_SD_B1_07</text>
<text x="200.7" y="69.4">GPIO_SD_B1_08</text>
<text x="200.7" y="72">GPIO_SD_B1_09</text>
<text x="61.8" y="74.5">GPIO_EMC_19</text>
<text x="61.8" y="77.1">GPIO_EMC_20</text>
<text x="114.8" y="73.3">DQ10</text>
<text x="114.8" y="75.8">DQ11</text>
<text x="130.6" y="75.8">VDD_1</text>
<text x="200.7" y="74.5">GPIO_SD_B1_10</text>
<text x="200.7" y="77.1">GPIO_SD_B1_11</text>
<text x="61.8" y="79.6">GPIO_EMC_21</text>
<text x="61.8" y="82.1">GPIO_EMC_22</text>
<text x="114.8" y="78.3">DQ12</text>
<text x="114.8" y="80.9">DQ13</text>
<text x="114.8" y="83.4">DQ14</text>
<text x="129.3" y="83.4">VDDQ_1</text>
<text x="130.6" y="78.3">VDD_2</text>
<text x="130.6" y="80.9">VDD_3</text>
<text x="61.8" y="84.7">GPIO_EMC_23</text>
<text x="61.8" y="87.2">GPIO_EMC_24</text>
<text x="61.8" y="89.8">GPIO_EMC_25</text>
<text x="114.8" y="86">DQ15</text>
<text x="129.3" y="86">VDDQ_2</text>
<text x="129.3" y="88.5">VDDQ_3</text>
<text x="61.8" y="92.3">GPIO_EMC_26</text>
<text x="61.8" y="94.8">GPIO_EMC_27</text>
<text x="114.8" y="91">CLK</text>
<text x="114.8" y="93.6">CKE</text>
<text x="129.3" y="91">VDDQ_4</text>
<text x="61.8" y="97.4">GPIO_EMC_28</text>
<text x="61.8" y="99.9">GPIO_EMC_29</text>
<text x="114.8" y="98.7">DQML</text>
<text x="114.8" y="101.2">DQMH</text>
<text x="132.9" y="96.1">BA0</text>
<text x="132.9" y="98.7">BA1</text>
<text x="61.8" y="102.5">GPIO_EMC_30</text>
<text x="61.8" y="105">GPIO_EMC_31</text>
<text x="61.8" y="107.5">GPIO_EMC_32</text>
<text x="126.6" y="104.9" transform="rotate(-90 126.6 104.9)">NC</text>
<text x="61.8" y="110.1">GPIO_EMC_33</text>
<text x="61.8" y="112.6">GPIO_EMC_34</text>
<text x="61.8" y="115.2">GPIO_EMC_35</text>
<text x="61.8" y="117.7">GPIO_EMC_36</text>
<text x="61.8" y="120.2">GPIO_EMC_37</text>
<text x="61.8" y="122.8">GPIO_EMC_38</text>
<text x="61.8" y="125.3">GPIO_EMC_39</text>
<text x="61.8" y="127.9">GPIO_EMC_40</text>
<text x="61.8" y="130.4">GPIO_EMC_41</text>
<text x="100.3" y="129.1">DNP</text>
<text x="100.3" y="126.6">C38</text>
<text x="95.8" y="135.5">GND</text>
</g>
<g font-size="1.8" fill="#a90000">
<text x="260.3" y="22.6">C2</text>
<text x="288.2" y="22.6">B4</text>
<text x="45.7" y="25.1">E6</text>
<text x="45.7" y="27.7">F5</text>
<text x="77.5" y="25.1">E3</text>
<text x="77.5" y="27.7">F3</text>
<text x="110.5" y="29">E3</text>
<text x="110.5" y="26.4">A1</text>
<text x="138.4" y="26.4">F7</text>
<text x="138.4" y="29">F8</text>
<text x="174.1" y="26.4">J6</text>
<text x="218.5" y="26.4">J4</text>
<text x="218.5" y="29">J3</text>
<text x="260.3" y="27.7">B2</text>
<text x="260.4" y="25.1">A4</text>
<text x="288.2" y="25.1">D1</text>
<text x="288.3" y="27.7">E4</text>
<text x="77.4" y="32.8">G4</text>
<text x="77.5" y="30.2">F4</text>
<text x="77.5" y="35.3">F2</text>
<text x="110.5" y="34">A3</text>
<text x="110.6" y="31.5">J1</text>
<text x="138.4" y="34">G9</text>
<text x="138.4" y="31.5">F9</text>
<text x="218.4" y="34">K1</text>
<text x="218.5" y="31.5">J1</text>
<text x="260.3" y="30.2">C3</text>
<text x="260.3" y="34">D3</text>
<text x="288.2" y="31.5">B1</text>
<text x="288.3" y="35.3">A5</text>
<text x="77.4" y="40.4">H5</text>
<text x="77.4" y="37.8">G5</text>
<text x="110.4" y="36.6">B7</text>
<text x="110.4" y="39.1">C3</text>
<text x="110.4" y="41.7">D7</text>
<text x="138.3" y="39.1">H7</text>
<text x="138.3" y="41.7">H8</text>
<text x="218.3" y="36.6">H2</text>
<text x="218.5" y="39.1">J2</text>
<text x="260.3" y="36.6">D2</text>
<text x="260.3" y="39.1">C4</text>
<text x="260.3" y="41.7">D4</text>
<text x="288.3" y="37.8">A2</text>
<text x="77.4" y="42.9">H4</text>
<text x="77.4" y="45.5">H3</text>
<text x="110.5" y="46.7">A8</text>
<text x="138.5" y="44.2">J8</text>
<text x="138.5" y="46.7">J7</text>
<text x="260.3" y="44.2">D5</text>
<text x="260.3" y="46.7">E3</text>
<text x="288.2" y="42.9">C5</text>
<text x="288.2" y="45.5">B5</text>
<text x="77.4" y="48">C2</text>
<text x="77.4" y="50.5">G1</text>
<text x="77.4" y="53.1">G3</text>
<text x="110.4" y="49.3">B9</text>
<text x="110.4" y="51.8">B8</text>
<text x="138.5" y="49.3">J3</text>
<text x="138.5" y="51.8">J2</text>
<text x="173.9" y="48">K5</text>
<text x="218.3" y="50.5">M5</text>
<text x="218.3" y="53.1">M3</text>
<text x="218.5" y="48">L5</text>
<text x="260.3" y="49.3">E2</text>
<text x="260.3" y="51.8">E1</text>
<text x="288.2" y="48">C1</text>
<text x="288.2" y="53.1">B3</text>
<text x="288.3" y="50.5">E5</text>
<text x="77.4" y="55.6">H1</text>
<text x="77.5" y="58.2">A6</text>
<text x="110.4" y="54.4">C9</text>
<text x="110.4" y="56.9">C8</text>
<text x="110.4" y="59.4">D9</text>
<text x="138.3" y="54.4">H3</text>
<text x="138.3" y="56.9">H2</text>
<text x="138.3" y="59.4">H1</text>
<text x="218.3" y="55.6">M4</text>
<text x="218.4" y="58.2">P2</text>
<text x="260.4" y="55.6">A3</text>
<text x="77.4" y="60.7">B6</text>
<text x="77.4" y="63.2">B1</text>
<text x="77.5" y="65.8">A5</text>
<text x="110.4" y="62">D8</text>
<text x="110.5" y="64.5">E9</text>
<text x="138.3" y="64.5">H9</text>
<text x="138.4" y="62">G3</text>
<text x="218.3" y="60.7">N3</text>
<text x="218.5" y="63.2">L3</text>
<text x="218.5" y="65.8">L4</text>
<text x="77.4" y="70.9">B2</text>
<text x="77.5" y="68.3">A4</text>
<text x="110.4" y="69.6">D2</text>
<text x="110.5" y="67.1">E1</text>
<text x="138.4" y="67.1">G2</text>
<text x="138.4" y="69.6">G1</text>
<text x="218.3" y="70.9">N4</text>
<text x="218.4" y="68.3">P3</text>
<text x="77.4" y="73.4">B4</text>
<text x="77.5" y="75.9">A3</text>
<text x="110.4" y="72.1">D1</text>
<text x="110.4" y="74.7">C2</text>
<text x="110.4" y="77.2">C1</text>
<text x="138.4" y="77.2">E7</text>
<text x="138.4" y="74.7">A9</text>
<text x="218.4" y="73.4">P4</text>
<text x="218.4" y="75.9">P5</text>
<text x="77.4" y="78.5">C1</text>
<text x="77.4" y="83.6">G2</text>
<text x="77.5" y="81">F1</text>
<text x="110.4" y="79.8">B2</text>
<text x="110.4" y="82.3">B1</text>
<text x="138.4" y="82.3">A7</text>
<text x="138.5" y="79.8">J9</text>
<text x="77.4" y="86.1">D3</text>
<text x="77.4" y="88.6">D2</text>
<text x="110.5" y="84.8">A2</text>
<text x="110.5" y="89.9">F2</text>
<text x="138.4" y="84.8">B3</text>
<text x="138.4" y="87.4">C7</text>
<text x="138.4" y="89.9">D3</text>
<text x="77.4" y="91.2">B3</text>
<text x="77.5" y="93.7">A2</text>
<text x="110.5" y="92.5">F3</text>
<text x="138.4" y="95">G7</text>
<text x="77.4" y="96.3">D1</text>
<text x="77.4" y="101.3">C6</text>
<text x="77.5" y="98.8">E1</text>
<text x="110.5" y="97.5">E8</text>
<text x="110.5" y="100.1">F1</text>
<text x="138.4" y="97.5">G8</text>
<text x="77.4" y="103.9">C5</text>
<text x="77.4" y="106.4">D5</text>
<text x="77.4" y="109">C4</text>
<text x="77.4" y="111.5">D4</text>
<text x="125.5" y="109.2" transform="rotate(-90 125.5 109.2)">E2</text>
<text x="77.4" y="116.6">C3</text>
<text x="77.5" y="114">E5</text>
<text x="77.5" y="119.1">E4</text>
<text x="77.4" y="121.7">D6</text>
<text x="77.4" y="124.2">B7</text>
<text x="77.4" y="129.3">C7</text>
<text x="77.5" y="126.7">A7</text>
</g>
<text font-size="1.8" fill="#0f0f0f" x="94" y="124.1">DQS</text>
</svg>
